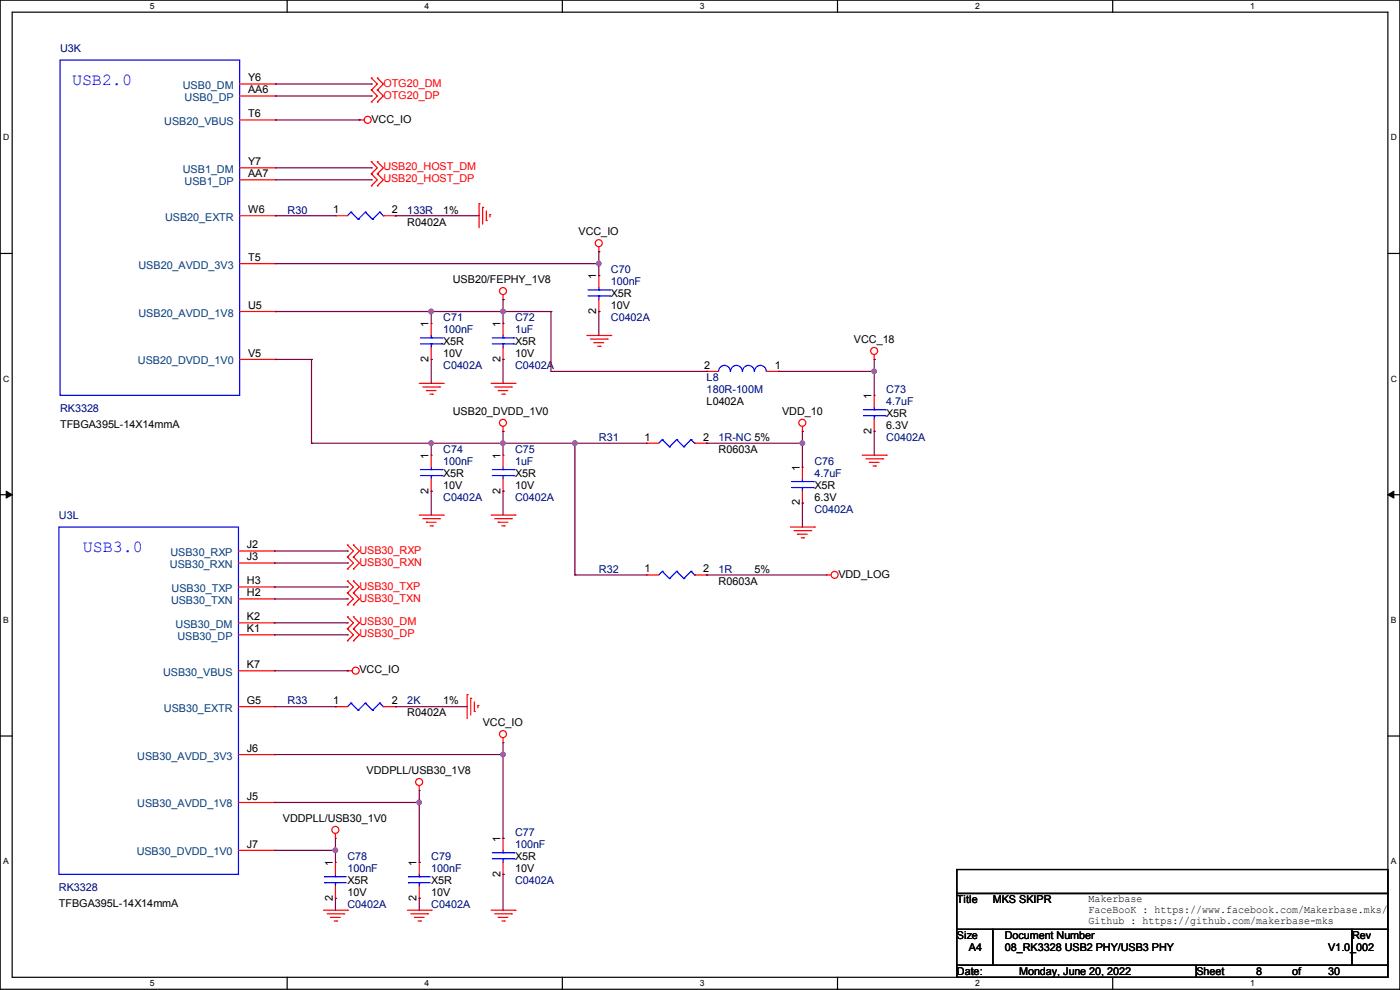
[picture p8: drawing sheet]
<svg xmlns="http://www.w3.org/2000/svg" width="297mm" height="210mm" viewBox="0 0 297 210" stroke-linecap="round" stroke-linejoin="round" font-family="sans-serif">
<path d="M0 0h297v209.8h-297zM2.6 2.6h291.8v204.7h-291.8z" fill="none" stroke="#000" stroke-width=".25"/>
<g fill="#fff">
<path d="M31.7 .3h1v2h-1z"/>
<path d="M31.7 207.6h1v2h-1z"/>
</g>
<path d="M60.9 0v2.6M60.9 207.3v2.5" fill="none" stroke="#000" stroke-width=".25"/>
<g fill="#fff">
<path d="M90.1 .3h1v2h-1z"/>
<path d="M90.1 207.6h1v2h-1z"/>
</g>
<path d="M119.3 0v2.6M119.3 207.3v2.5" fill="none" stroke="#000" stroke-width=".25"/>
<g fill="#fff">
<path d="M148.5 .3h.9v2h-.9z"/>
<path d="M148.5 207.6h.9v2h-.9z"/>
</g>
<path d="M177.7 0v2.6M177.7 207.3v2.5" fill="none" stroke="#000" stroke-width=".25"/>
<g fill="#fff">
<path d="M206.8 .3h1v2h-1z"/>
<path d="M206.8 207.6h1v2h-1z"/>
</g>
<path d="M236.1 0v2.6M236.1 207.3v2.5" fill="none" stroke="#000" stroke-width=".25"/>
<g fill="#fff">
<path d="M265.2 .3h1v2h-1z"/>
<path d="M265.2 207.6h1v2h-1z"/>
<path d="M.7 28.2h1.2v1.9h-1.2z"/>
<path d="M295.1 28.2h1.2v1.9h-1.2z"/>
<path d="M.7 79.3h1.2v2h-1.2z"/>
<path d="M295.1 79.3h1.2v2h-1.2z"/>
</g>
<path d="M0 53.8h2.6M294.4 53.8h2.6" fill="none" stroke="#000" stroke-width=".25"/>
<g fill="#fff">
<path d="M.7 130.5h1.2v2h-1.2z"/>
<path d="M295.1 130.5h1.1v2h-1.1z"/>
</g>
<path d="M0 104.9h2.6M294.4 104.9h2.6" fill="none" stroke="#000" stroke-width=".25"/>
<path d="M1.3 104.2l1.3 .7-1.3 .8zM294.4 104.9l1.3-.7v1.5z" fill="#000" stroke="#000" stroke-width=".21"/>
<g fill="#fff">
<path d="M.7 181.7h1.2v2h-1.2z"/>
<path d="M295.1 181.7h1.1v2h-1.1z"/>
</g>
<path d="M0 156.1h2.6M294.4 156.1h2.6M203 184.4h91.4v5.1h-91.4zM203 189.5h91.4v7.6h-91.4zM203 197.1h7.6v7.7h-7.6zM210.6 197.1h76.2v7.7h-76.2zM286.8 197.1h7.6v7.7h-7.6zM203 204.8h50.8v2.5h-50.8zM253.8 204.8h40.6v2.5h-40.6z" fill="none" stroke="#000" stroke-width=".25"/>
<g fill="none" stroke="#f00" stroke-width=".25">
<path d="M50.8 17.8h7.7M58.5 17.8h.1M78.8 19.1h.1M78.8 16.6h.1M78.8 16.6l1.3 1.2-1.3 1.3M78.8 19.1l1.3 1.3-1.3 1.2M80.1 19.1h.1M80.1 16.6h.1M80.1 16.6l1.2 1.2-1.2 1.3M80.1 19.1l1.2 1.3-1.2 1.2M50.8 25.4h7.7M50.8 20.4h7.7"/>
<path d="M50.8 35.6h7.7M50.8 38.1h7.7M58.5 20.4h.1M58.5 25.4h.1M58.5 35.6h.1M58.5 38.1h.1M76.2 25.4h.1M76.2 25.4h1.1M78.8 21.6h.1M78.8 36.9h.1M78.8 34.3h.1M78.8 39.4h.1"/>
<path d="M78.8 34.3l1.3 1.3-1.3 1.3M78.8 36.9l1.3 1.2-1.3 1.3M80.1 21.6h.1M80.1 36.9h.1M80.1 34.3h.1M80.1 39.4h.1M80.1 34.3l1.2 1.3-1.2 1.3M80.1 36.9l1.2 1.2-1.2 1.3M50.8 45.8h7.7M50.8 55.9h7.7M58.5 45.8h.1M58.5 55.9h.1"/>
<path d="M71.2 45.8h.1M71.2 45.8h2.5M81.3 45.8h2.6M83.9 45.8h.1M101.6 43.2h.1M101.6 43.2v5.1M102.4 44h.1M102.4 44v3.5M103.2 46.8h.1M103.2 44.7v2.1M103.9 45.5h.1M103.9 45.5v.5"/>
<path d="M127 53.4h.1M127 58.5h.1M127 52.4v1M127 58.5v2.5M50.8 66.1h7.7M50.8 76.2h7.7M58.5 66.1h.1M58.5 76.2h.1M91.5 68.6h.1M91.5 76.2h.1M91.5 68.6v2.6M91.5 73.7v2.5"/>
<path d="M106.7 63.5h.1M106.7 68.6h.1M106.7 76.2h.1M106.7 62.5v1M106.7 68.6v2.6M106.7 73.7v2.5M124.5 71.2h5.1M125.3 71.9h3.5M126 72.7h.1M126 72.7h2.1M126.8 73.4h.5M127 66.1h.1"/>
<path d="M127 63.5v2.6M127.3 73.4h.1M128.8 71.9h.1M129.6 71.2h.1M149.9 78.8h.1M149.9 78.8h2.5M162.6 78.8h2.5M165.1 78.8h.1M185.5 76.2h.1M185.5 75.2v1M88.9 81.3h5.1M89.7 82.1h3.6"/>
<path d="M90.5 82.8h.1M90.5 82.8h2M91.2 83.6h.5M91.5 96.6h.1M91.5 96.6v2.5M91.7 83.6h.1M93.3 82.1h.1M94 81.3h.1M104.2 81.3h5.1M104.9 82.1h3.6M105.7 82.8h.1M105.7 82.8h2"/>
<path d="M106.5 83.6h.5M106.7 91.5h.1M106.7 96.6h.1M106.7 90.5v1M106.7 96.6v2.5M107 83.6h.1M108.5 82.1h.1M109.3 81.3h.1M137.2 94h.1M137.2 94h2.5M147.4 94h2.5M149.9 94h.1"/>
<path d="M170.2 91.5h.1M170.2 99.1h.1M170.2 90.5v1M170.2 99.1v2.5M182.9 96.6h5.1M183.7 97.3h3.5M184.4 98.1h.1M184.4 98.1h2.1M185.2 98.8h.5M185.5 83.9h.1M185.5 91.5h.1M185.5 83.9v2.5"/>
<path d="M185.5 88.9v2.6M185.7 98.8h.1M187.2 97.3h.1M188 96.6h.1M50.6 116.9h7.6M50.6 119.4h7.6M58.2 116.9h.1M58.2 119.4h.1M73.7 118.2h.1M73.7 115.6h.1M73.7 118.2l1.3 1.2-1.3 1.3M73.7 115.6l1.3 1.3-1.3 1.3"/>
<path d="M75 118.2h.1M75 115.6h.1M75 118.2l1.2 1.2-1.2 1.3M75 115.6l1.2 1.3-1.2 1.3M88.9 109.3h5.1M89.7 110h3.6M90.5 110.8h.1M90.5 110.8h2M91.2 111.5h.5M91.5 104.2h.1M91.5 101.6v2.6M91.7 111.5h.1"/>
<path d="M93.3 110h.1M94 109.3h.1M104.2 109.3h5.1M104.9 110h3.6M105.7 110.8h.1M105.7 110.8h2M106.5 111.5h.5M106.7 104.2h.1M106.7 101.6v2.6M107 111.5h.1M108.5 110h.1M109.3 109.3h.1"/>
<path d="M167.7 111.8h5.1M168.4 112.6h3.6M169.2 113.3h.1M169.2 113.3h2M170 114.1h.5M170.2 106.7h.1M170.2 104.2v2.5M170.5 114.1h.1M172 112.6h.1M172.8 111.8h.1M50.6 124.5h7.6M50.6 127h7.6"/>
<path d="M50.6 132.1h7.6M50.6 134.7h7.6M58.2 124.5h.1M58.2 127h.1M58.2 132.1h.1M58.2 134.7h.1M73.7 135.9h.1M73.7 133.4h.1M73.7 130.9h.1M73.7 120.7h.1M73.7 125.8h.1M73.7 123.2h.1"/>
<path d="M73.7 128.3h.1M73.7 133.4l1.3 1.3-1.3 1.2M73.7 130.9l1.3 1.2-1.3 1.3M73.7 123.2l1.3 1.3-1.3 1.3M73.7 125.8l1.3 1.2-1.3 1.3M75 135.9h.1M75 133.4h.1M75 130.9h.1M75 120.7h.1M75 125.8h.1M75 123.2h.1M75 128.3h.1"/>
<path d="M75 133.4l1.2 1.3-1.2 1.2M75 130.9l1.2 1.2-1.2 1.3M75 123.2l1.2 1.3-1.2 1.3M75 125.8l1.2 1.2-1.2 1.3M137.2 122h.1M137.2 122h2.5M147.4 122h2.5M149.9 122h.1M175.3 122h.1M175.3 122h1M50.6 142.3h7.6M50.6 149.9h7.6"/>
<path d="M58.2 142.3h.1M58.2 149.9h.1M71.2 149.9h.1M71.2 149.9h2.5M73.7 142.3h.1M73.7 142.3h1M81.3 149.9h2.6M83.9 149.9h.1M99.1 147.4h.1M99.1 147.4v5M99.9 148.1h.1M99.9 148.1v3.6"/>
<path d="M100.6 150.9h.1M100.6 148.9v2M101.4 149.6h.1M101.4 149.6v.6M106.7 157.5h.1M106.7 156.5v1M50.6 160.1h7.6M50.6 170.2h7.6M58.2 160.1h.1M58.2 170.2h.1M71.2 177.8h.1M71.2 176.8v1"/>
<path d="M88.9 167.7h.1M88.9 166.7v1M106.7 177.8h.1M106.7 177.8v2.6M50.6 180.4h7.6M58.2 180.4h.1M68.6 193.1h5.1M69.4 193.8h3.5M70.1 194.6h.1M70.1 194.6h2.1M70.9 195.4h.5M71.2 182.9h.1"/>
<path d="M71.2 190.5h.1M71.2 182.9v2.6M71.2 188v2.5M71.4 195.4h.1M72.9 193.8h.1M73.7 193.1h.1M86.4 193.1h5.1M87.2 193.8h3.5M87.9 194.6h.1M87.9 194.6h2.1M88.7 195.4h.5M88.9 182.9h.1"/>
<path d="M88.9 190.5h.1M88.9 182.9v2.6M88.9 188v2.5M89.2 195.4h.1M90.7 193.8h.1M91.5 193.1h.1M104.2 193.1h5.1M104.9 193.8h3.6M105.7 194.6h.1M105.7 194.6h2M106.5 195.4h.5M106.7 185.5h.1"/>
<path d="M106.7 182.9v2.6M107 195.4h.1M108.5 193.8h.1M109.3 193.1h.1"/>
<circle cx="78" cy="25.4" r=".74"/>
<circle cx="127" cy="51.6" r=".74"/>
<circle cx="106.7" cy="61.7" r=".74"/>
<circle cx="185.4" cy="74.4" r=".74"/>
<circle cx="106.7" cy="89.7" r=".74"/>
<circle cx="170.2" cy="89.7" r=".74"/>
<circle cx="177.1" cy="121.9" r=".74"/>
<circle cx="75.5" cy="142.3" r=".74"/>
<circle cx="106.7" cy="155.7" r=".74"/>
<circle cx="71.1" cy="176" r=".74"/>
<circle cx="88.9" cy="165.9" r=".74"/>
</g>
<g fill="none" stroke="#00f" stroke-width=".25">
<path d="M12.7 12.7h38.1v71.2h-38.1zM74.5 45h.1M74.5 45l-.8 .8M74.5 45l1.5 1.5M76 46.5h.1M77.5 45h.1M77.5 45l-1.5 1.5M77.5 45l1.5 1.5M79 46.5h.1M80.6 45h.1M80.6 45l-1.6 1.5M80.6 45l.7 .8"/>
<path d="M81.3 45.8h.1M89.2 72.9h4.6M89.2 71.7h4.6M91.5 71.7h.1M91.5 72.9h.1M91.5 71.2v.5M91.5 72.9v.8M93.8 72.9h.1M93.8 71.7h.1M104.4 72.9h4.6M104.4 71.7h4.6M106.7 71.7h.1"/>
<path d="M106.7 72.9h.1M106.7 71.2v.5M106.7 72.9v.8M109 72.9h.1M109 71.7h.1M124.8 62.8h4.5M124.8 61.5h4.5M127 61.5h.1M127 62.8h.1M127 61v.5M127 62.8v.7M129.3 62.8h.1"/>
<path d="M129.3 61.5h.1M152.4 78.8a1.25 1.25 0 0 1 1.3-1.3 1.25 1.25 0 0 1 1.2 1.3M155 78.8a1.25 1.25 0 0 1 1.2-1.3 1.25 1.25 0 0 1 1.3 1.3M157.5 78.8a1.25 1.25 0 0 1 1.3-1.3 1.25 1.25 0 0 1 1.2 1.3M160.1 78.8a1.25 1.25 0 0 1 1.2-1.3 1.25 1.25 0 0 1 1.3 1.3M89.2 99.6h4.6M91.5 99.6h.1M91.5 99.1v.5M93.8 99.6h.1M104.4 99.6h4.6M106.7 99.6h.1M106.7 99.1v.5"/>
<path d="M109 99.6h.1M140.5 93.3h.1M140.5 93.3l-.8 .7M140.5 93.3l1.5 1.5M142 94.8h.1M143.6 93.3h.1M143.6 93.3l-1.6 1.5M143.6 93.3l1.5 1.5M145.1 94.8h.1M146.6 93.3h.1M146.6 93.3l-1.5 1.5M146.6 93.3l.8 .7"/>
<path d="M147.4 94h.1M183.2 88.2h4.5M183.2 86.9h4.5M185.5 86.9h.1M185.5 88.2h.1M185.5 86.4v.5M185.5 88.2v.7M187.7 88.2h.1M187.7 86.9h.1M12.5 111.8h38.1v73.7h-38.1zM89.2 100.9h4.6M91.5 100.9h.1"/>
<path d="M91.5 100.9v.7M93.8 100.9h.1M104.4 100.9h4.6M106.7 100.9h.1M106.7 100.9v.7M109 100.9h.1M167.9 103.4h4.6M167.9 102.2h4.6M170.2 102.2h.1M170.2 103.4h.1M170.2 101.6v.6M170.2 103.4v.8"/>
<path d="M172.5 103.4h.1M172.5 102.2h.1M140.5 121.2h.1M140.5 121.2l-.8 .8M140.5 121.2l1.5 1.5M142 122.7h.1M143.6 121.2h.1M143.6 121.2l-1.6 1.5M143.6 121.2l1.5 1.5M145.1 122.7h.1M146.6 121.2h.1M146.6 121.2l-1.5 1.5"/>
<path d="M146.6 121.2l.8 .8M147.4 122h.1M74.5 149.1h.1M74.5 149.1l-.8 .8M74.5 149.1l1.5 1.6M76 150.7h.1M77.5 149.1h.1M77.5 149.1l-1.5 1.6M77.5 149.1l1.5 1.6M79 150.7h.1M80.6 149.1h.1M80.6 149.1l-1.6 1.6"/>
<path d="M80.6 149.1l.7 .8M81.3 149.9h.1M68.9 187.2h.1M68.9 186h.1M68.9 187.2h4.5M68.9 186h4.5M71.2 186h.1M71.2 187.2h.1M71.2 185.5v.5M71.2 187.2v.8M86.7 187.2h.1M86.7 186h.1"/>
<path d="M86.7 187.2h4.5M86.7 186h4.5M88.9 186h.1M88.9 187.2h.1M88.9 185.5v.5M88.9 187.2v.8M104.4 182.2h4.6M104.4 180.9h4.6M106.7 180.9h.1M106.7 182.2h.1M106.7 180.4v.5M106.7 182.2v.7"/>
<path d="M109 182.2h.1M109 180.9h.1"/>
</g>
<g fill="none" stroke="#800040" stroke-width=".25">
<path d="M58.5 17.8h20.3M78.8 17.8h.1M58.5 20.4h20.3M58.5 25.4h17.7M58.5 35.6h20.3M58.5 38.1h20.3M76.2 25.4h.1M78.8 20.4h.1M78.8 35.6h.1M78.8 38.1h.1M58.5 45.8h.1M58.5 45.8h12.7"/>
<path d="M58.5 55.9h68.5M83.9 45.8h.1M83.9 45.8h17.7M127 55.9h.1M127 53.4h.1M127 58.5h.1M127 53.4v5.1M58.5 76.2h.1M58.5 66.1h.1M58.5 76.2h7.6M58.5 66.1h58.4M66.1 76.2h.1"/>
<path d="M66.1 76.2v17.8M91.5 76.2h.1M91.5 66.1h.1M91.5 66.1v2.5M91.5 76.2v5.1M106.7 66.1h.1M106.7 76.2h.1M106.7 63.5h.1M106.7 63.5v5.1M106.7 76.2v5.1M116.9 66.1h.1M116.9 66.1v12.7h33"/>
<path d="M127 66.1h.1M127 66.1v5.1M149.9 78.8h.1M165.1 78.8h20.4M185.5 76.2h.1M185.5 78.8h.1M185.5 76.2v7.7M66.1 94h.1M66.1 94h71.1M91.5 94h.1M91.5 94v2.6M106.7 94h.1"/>
<path d="M106.7 91.5h.1M106.7 91.5v5.1M122 94h.1M122 94v28M149.9 94h.1M149.9 94h20.3M170.2 91.5h.1M170.2 94h.1M170.2 91.5v7.6M185.5 91.5h.1M185.5 91.5v5.1M58.2 116.9h15.5"/>
<path d="M58.2 119.4h15.5M73.7 116.9h.1M73.7 119.4h.1M91.5 104.2h.1M91.5 104.2v5.1M106.7 104.2h.1M106.7 104.2v5.1M170.2 106.7h.1M170.2 106.7v5.1M58.2 132.1h15.5M58.2 134.7h15.5M58.2 124.5h15.5"/>
<path d="M58.2 127h15.5M73.7 132.1h.1M73.7 134.7h.1M73.7 124.5h.1M73.7 127h.1M122 122h.1M122 122h15.2M149.9 122h.1M149.9 122h25.4M58.2 149.9h13M58.2 142.3h15.5M71.2 149.9h.1"/>
<path d="M73.7 142.3h.1M83.9 149.9h.1M83.9 149.9h15.2M106.7 157.5v20.3M58.2 160.1h48.5M58.2 170.2h30.7M71.2 177.8v5.1M88.9 170.2h.1M88.9 167.7v15.2M106.7 160.1h.1M106.7 177.8h.1M58.2 180.4h13"/>
<path d="M71.2 180.4h.1M71.2 190.5h.1M71.2 190.5v2.6M88.9 190.5h.1M88.9 182.9h.1M88.9 190.5v2.6M106.7 185.5h.1M106.7 185.5v7.6"/>
</g>
<g fill="#f0f" stroke="#f0f" stroke-width=".25">
<circle cx="91.5" cy="94" r=".49"/>
<circle cx="91.5" cy="66.1" r=".49"/>
<circle cx="106.7" cy="160" r=".49"/>
<circle cx="170.2" cy="94" r=".49"/>
<circle cx="185.4" cy="78.8" r=".49"/>
<circle cx="106.7" cy="66.1" r=".49"/>
<circle cx="106.7" cy="94" r=".49"/>
<circle cx="127" cy="55.9" r=".49"/>
<circle cx="88.9" cy="170.2" r=".49"/>
<circle cx="71.1" cy="180.4" r=".49"/>
<circle cx="121.9" cy="94" r=".49"/>
</g>
<g font-size="3.6" fill="#00f">
<text x="15.3" y="18.1">USB2.0</text>
<text x="17.6" y="117.1">USB3.0</text>
</g>
<g font-size="2.3" fill="#000080">
<text x="12.7" y="11">U3K</text>
<text x="61" y="45.3">R30</text>
<text x="86.4" y="45.3">133R</text>
<text x="129.6" y="58">C70</text>
<text x="129.6" y="60.5">100nF</text>
<text x="94" y="68.2">C71</text>
<text x="94" y="70.7">100nF</text>
<text x="109.3" y="68.2">C72</text>
<text x="109.3" y="70.7">1uF</text>
<text x="129.6" y="68.2">C0402A</text>
<text x="94" y="78.3">C0402A</text>
<text x="109.3" y="78.3">C0402A</text>
<text x="149.9" y="80.9">L8</text>
<text x="149.9" y="83.4">180R-100M</text>
<text x="188" y="83.4">C73</text>
<text x="12.7" y="87.5">RK3328</text>
<text x="188" y="85.9">4.7uF</text>
<text x="127" y="93.6">R31</text>
<text x="152.5" y="93.6">1R-NC 5%</text>
<text x="188" y="93.6">C0402A</text>
<text x="94" y="96.1">C74</text>
<text x="94" y="98.6">100nF</text>
<text x="109.3" y="96.1">C75</text>
<text x="109.3" y="98.6">1uF</text>
<text x="172.8" y="98.6">C76</text>
<text x="172.8" y="101.2">4.7uF</text>
<text x="94" y="106.3">C0402A</text>
<text x="109.3" y="106.3">C0402A</text>
<text x="12.5" y="110.1">U3L</text>
<text x="172.8" y="108.8">C0402A</text>
<text x="127" y="121.5">R32</text>
<text x="152.5" y="121.5">1R</text>
<text x="61" y="149.4">R33</text>
<text x="86.4" y="149.4">2K</text>
<text x="109.3" y="177.4">C77</text>
<text x="109.3" y="179.9">100nF</text>
<text x="73.7" y="182.5">C78</text>
<text x="73.7" y="185">100nF</text>
<text x="91.5" y="182.5">C79</text>
<text x="91.5" y="185">100nF</text>
<text x="12.5" y="189.1">RK3328</text>
<text x="109.3" y="187.5">C0402A</text>
<text x="73.7" y="192.6">C0402A</text>
<text x="91.5" y="192.6">C0402A</text>
</g>
<g font-size="2.3">
<text x="52.6" y="17.3">Y6</text>
<text x="52.6" y="19.8">AA6</text>
<text x="52.6" y="24.9">T6</text>
<text x="78.8" y="26">VCC_IO</text>
<text x="52.6" y="35.1">Y7</text>
<text x="52.6" y="37.6">AA7</text>
<text x="52.6" y="45.2">W6</text>
<text x="70.7" y="45.2">1</text>
<text x="83.1" y="45.2">2</text>
<text x="86.4" y="47.8">R0402A</text>
<text x="94" y="45.3">1%</text>
<text x="122.7" y="49.9">VCC_IO</text>
<text x="52.6" y="55.4">T5</text>
<text x="126.5" y="59.2" transform="rotate(-90 126.5 59.2)">1</text>
<text x="52.6" y="65.5">U5</text>
<text x="96.1" y="60">USB20/FEPHY_1V8</text>
<text x="129.6" y="63.1">X5R</text>
<text x="129.6" y="65.6">10V</text>
<text x="90.9" y="69.4" transform="rotate(-90 90.9 69.4)">1</text>
<text x="106.2" y="69.4" transform="rotate(-90 106.2 69.4)">1</text>
<text x="126.5" y="66.6" transform="rotate(-90 126.5 66.6)">2</text>
<text x="52.6" y="75.7">V5</text>
<text x="90.9" y="76.7" transform="rotate(-90 90.9 76.7)">2</text>
<text x="94" y="73.2">X5R</text>
<text x="94" y="75.8">10V</text>
<text x="106.2" y="76.7" transform="rotate(-90 106.2 76.7)">2</text>
<text x="109.3" y="73.2">X5R</text>
<text x="109.3" y="75.8">10V</text>
<text x="181.2" y="72.7">VCC_18</text>
<text x="149.4" y="78.2">2</text>
<text x="164.4" y="78.2">1</text>
<text x="96.1" y="88">USB20_DVDD_1V0</text>
<text x="149.9" y="85.9">L0402A</text>
<text x="165.9" y="88">VDD_10</text>
<text x="184.9" y="84.6" transform="rotate(-90 184.9 84.6)">1</text>
<text x="188" y="88.5">X5R</text>
<text x="12.7" y="90.8">TFBGA395L-14X14mmA</text>
<text x="136.7" y="93.5">1</text>
<text x="149.1" y="93.5">2</text>
<text x="184.9" y="92" transform="rotate(-90 184.9 92)">2</text>
<text x="188" y="91">6.3V</text>
<text x="90.9" y="97.3" transform="rotate(-90 90.9 97.3)">1</text>
<text x="94" y="101.2">X5R</text>
<text x="106.2" y="97.3" transform="rotate(-90 106.2 97.3)">1</text>
<text x="109.3" y="101.2">X5R</text>
<text x="152.5" y="96.1">R0603A</text>
<text x="169.7" y="99.9" transform="rotate(-90 169.7 99.9)">1</text>
<text x="90.9" y="104.7" transform="rotate(-90 90.9 104.7)">2</text>
<text x="94" y="103.7">10V</text>
<text x="106.2" y="104.7" transform="rotate(-90 106.2 104.7)">2</text>
<text x="109.3" y="103.7">10V</text>
<text x="169.7" y="107.2" transform="rotate(-90 169.7 107.2)">2</text>
<text x="172.8" y="103.7">X5R</text>
<text x="172.8" y="106.3">6.3V</text>
<text x="52.4" y="116.3">J2</text>
<text x="52.4" y="118.9">J3</text>
<text x="52.4" y="124">H3</text>
<text x="136.7" y="121.4">1</text>
<text x="149.1" y="121.4">2</text>
<text x="152.5" y="124">R0603A</text>
<text x="160.1" y="121.5">5%</text>
<text x="177.9" y="122.5">VDD_LOG</text>
<text x="52.4" y="126.5">H2</text>
<text x="52.4" y="131.6">K2</text>
<text x="52.4" y="134.1">K1</text>
<text x="52.4" y="141.7">K7</text>
<text x="76.2" y="142.8">VCC_IO</text>
<text x="52.4" y="149.4">G5</text>
<text x="70.7" y="149.4">1</text>
<text x="83.1" y="149.4">2</text>
<text x="94" y="149.4">1%</text>
<text x="86.4" y="152">R0402A</text>
<text x="102.4" y="154">VCC_IO</text>
<text x="52.4" y="159.5">J6</text>
<text x="77.8" y="164.2">VDDPLL/USB30_1V8</text>
<text x="52.4" y="169.7">J5</text>
<text x="52.4" y="179.8">J7</text>
<text x="60" y="174.3">VDDPLL/USB30_1V0</text>
<text x="106.2" y="178.6" transform="rotate(-90 106.2 178.6)">1</text>
<text x="70.6" y="183.7" transform="rotate(-90 70.6 183.7)">1</text>
<text x="88.4" y="183.7" transform="rotate(-90 88.4 183.7)">1</text>
<text x="106.2" y="186" transform="rotate(-90 106.2 186)">2</text>
<text x="109.3" y="182.5">X5R</text>
<text x="109.3" y="185">10V</text>
<text x="70.6" y="191" transform="rotate(-90 70.6 191)">2</text>
<text x="73.7" y="187.5">X5R</text>
<text x="73.7" y="190.1">10V</text>
<text x="88.4" y="191" transform="rotate(-90 88.4 191)">2</text>
<text x="91.5" y="187.5">X5R</text>
<text x="91.5" y="190.1">10V</text>
<text x="203" y="191.6">Title</text>
<text x="210.6" y="191.6">MKS SKIPR</text>
<text x="230.9" y="191.4">Makerbase</text>
<text x="12.5" y="192.4">TFBGA395L-14X14mmA</text>
<text x="230.9" y="193.7">FaceBooK : https://www.facebook.com/Makerbase.mks/</text>
<text x="230.9" y="196">Github : https://github.com/makerbase-mks</text>
<text x="203" y="199.2">Size</text>
<text x="205.5" y="201.8">A4</text>
<text x="213.2" y="199.2">Document Number</text>
<text x="213.2" y="201.8">08_RK3328 USB2 PHY/USB3 PHY</text>
<text x="281.7" y="201.8">V1.0_002</text>
<text x="286.8" y="199.2">Rev</text>
<text x="203" y="206.8">Date:</text>
<text x="216.2" y="206.8">Monday, June 20, 2022</text>
<text x="253.8" y="206.8">Sheet</text>
<text x="266.5" y="206.8">8</text>
<text x="274.1" y="206.8">of</text>
<text x="281.7" y="206.8">30</text>
</g>
<g font-size="2.3" fill="#004080">
<text x="38.8" y="18.9">USB0_DM</text>
<text x="39.2" y="21.4">USB0_DP</text>
<text x="34.8" y="26.5">USB20_VBUS</text>
<text x="38.8" y="36.7">USB1_DM</text>
<text x="39.2" y="39.2">USB1_DP</text>
<text x="35" y="46.8">USB20_EXTR</text>
<text x="29.4" y="57">USB20_AVDD_3V3</text>
<text x="29.4" y="67.1">USB20_AVDD_1V8</text>
<text x="29.3" y="77.3">USB20_DVDD_1V0</text>
<text x="36.2" y="117.9">USB30_RXP</text>
<text x="36" y="120.5">USB30_RXN</text>
<text x="36.4" y="125.6">USB30_TXP</text>
<text x="36.3" y="128.1">USB30_TXN</text>
<text x="37.3" y="133.2">USB30_DM</text>
<text x="37.6" y="135.7">USB30_DP</text>
<text x="34.6" y="143.3">USB30_VBUS</text>
<text x="34.8" y="151">USB30_EXTR</text>
<text x="29.1" y="161.1">USB30_AVDD_3V3</text>
<text x="29.1" y="171.3">USB30_AVDD_1V8</text>
<text x="29" y="181.4">USB30_DVDD_1V0</text>
</g>
<g font-size="2.3" fill="#f00">
<text x="81.3" y="18.4">OTG20_DM</text>
<text x="81.3" y="20.9">OTG20_DP</text>
<text x="81.3" y="36.2">USB20_HOST_DM</text>
<text x="81.3" y="38.7">USB20_HOST_DP</text>
<text x="76.2" y="120">USB30_RXN</text>
<text x="76.2" y="117.4">USB30_RXP</text>
<text x="76.2" y="125.1">USB30_TXP</text>
<text x="76.2" y="127.6">USB30_TXN</text>
<text x="76.2" y="135.2">USB30_DP</text>
<text x="76.2" y="132.7">USB30_DM</text>
</g>
<g font-size="1.8">
<text x="31.8" y="1.9">5</text>
<text x="90.1" y="1.9">4</text>
<text x="148.5" y="1.9">3</text>
<text x="206.8" y="1.9">2</text>
<text x="265.2" y="1.9">1</text>
<text x=".7" y="29.8">D</text>
<text x="295.1" y="29.8">D</text>
<text x=".7" y="80.9">C</text>
<text x="295.1" y="80.9">C</text>
<text x=".7" y="132.1">B</text>
<text x="295.1" y="132.1">B</text>
<text x=".7" y="183.3">A</text>
<text x="295.1" y="183.3">A</text>
<text x="31.8" y="209.2">5</text>
<text x="90.1" y="209.2">4</text>
<text x="148.5" y="209.2">3</text>
<text x="206.8" y="209.2">2</text>
<text x="265.2" y="209.2">1</text>
</g>
</svg>
